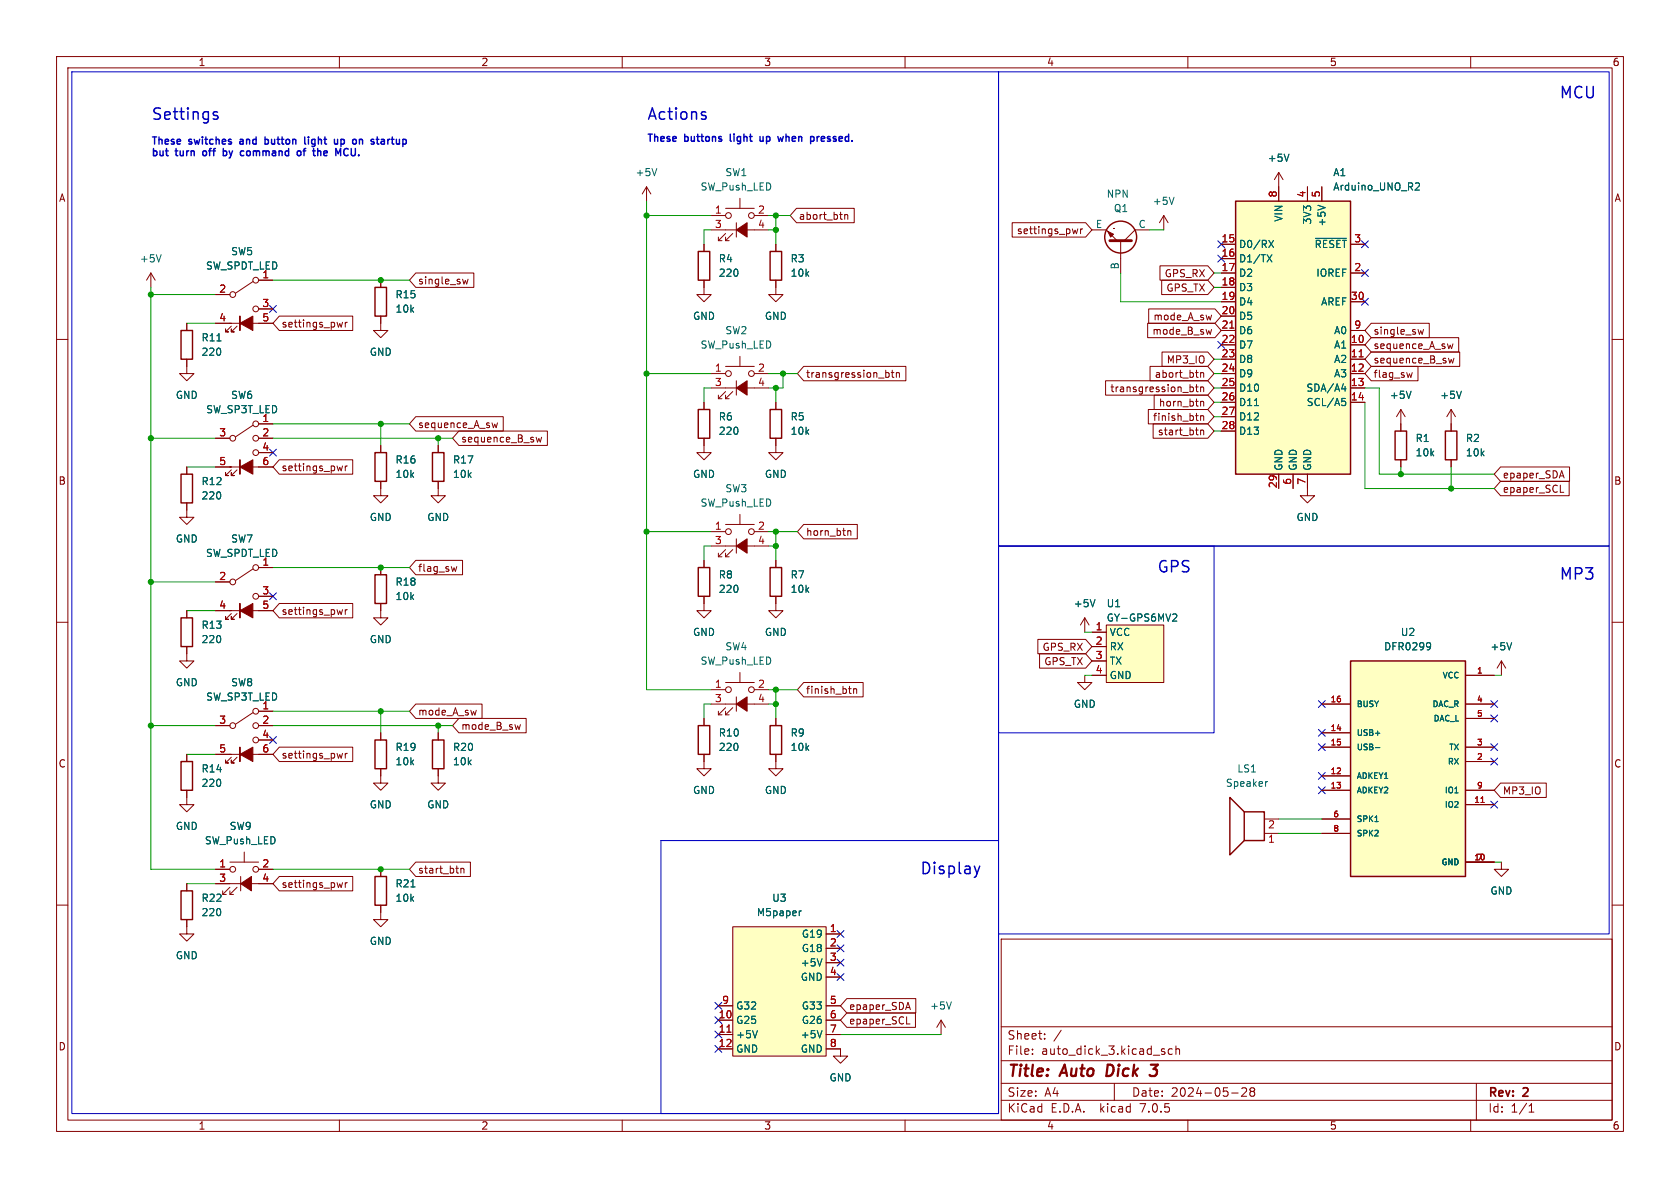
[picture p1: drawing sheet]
<svg xmlns="http://www.w3.org/2000/svg" width="297mm" height="210mm" viewBox="0 0 297 210" stroke-linecap="round" stroke-linejoin="round" font-family="sans-serif">
<g fill="none" stroke="#840000" stroke-width=".18">
<path d="M10 10h277v190h-277zM12 12h273v186h-273zM60 10v2M110 10v2M160 10v2M210 10v2M260 10v2M114.3 33l-.8 1.3M114.3 33v2.6M114.3 33l.8 1.3M125.7 38.1h2.6M128.3 36.8h5"/>
<path d="M130.2 39.4v2.5M130.8 35.1v1.7M133.3 38.1h2.6M140.8 36.8h10.2v2.6h-10.2l-1.1-1.3zM149.3 37.9v.9M149.3 38l.2-.1 .3 .1 .1 .8M178.9 39.4h13l1.1 1.2-1.1 1.3h-13zM205.7 38.1l.8 1.3M205.7 38.1v2.5M205.7 38.1l-.7 1.3M226.1 30.5l-.8 1.3M226.1 30.5v5.1"/>
<path d="M226.1 30.5l.7 1.3M231.1 33v2.6M233.7 33v2.6M10 60h2M26.7 48.3l-.8 1.2M26.7 48.3v2.5M26.7 48.3l.7 1.2M33 57.2v1.2M38.1 52.1h2.5M38.1 57.2h2.5M40.9 57.2h-.3h7.7M40.9 57.7l-1 1v-.5v.5h.5h-.3"/>
<path d="M41.9 57.7l-1 1v-.5v.5h.5h-.3M44.7 49.8l-3 2M45.7 49.5h2.6M45.7 54.6h2.6M49.4 55.9h13v2.5h-13l-1.1-1.2zM60.6 57l-.3 .8-.2-.6M61 57v.8M61.4 57l-.4 .2M67.3 55.9v2.5h1.3l-1.3 1.3-1.3-1.3h1.3M67.3 49.5v1.3M73.5 48.3h10.3v2.5h-10.3l-1.1-1.3zM82.7 49.4l-.2 .8-.2-.6-.3 .6"/>
<path d="M124.5 49.5v2.6h1.2l-1.2 1.2-1.3-1.2h1.3M124.5 43.2v1.3M125.7 40.6h10.2M127 41.9v.6h.6M128.3 41.9v.6h.6M128.3 41.3l-1.3 1.2M129.5 41.3l-1.2 1.2M137.2 49.5v2.6h1.2l-1.2 1.2-1.3-1.2h1.3M137.2 43.2v1.3M190.5 40.5l-.2 .8-.2-.6M191 40.5v.8M191.4 40.5l-.4 .2"/>
<path d="M193 40.6h2.6l1.9 1.9M196.8 40.4h.1M198.1 42.5v5.8M202.9 57.1h11.9l1.1 1.3-1.1 1.3h-11.9zM203.1 54.6h11.7l1.1 1.3-1.1 1.3h-11.7zM203.2 40.6h-2.5l-1.9 1.9M205.1 47h8.4l1.1 1.3-1.1 1.2h-8.4zM205.4 49.5h8.1l1.1 1.3-1.1 1.3h-8.1zM214.2 58.2l-.3 .9M215.9 43.2h2.5M215.9 45.7h2.5M215.9 48.3h2.5"/>
<path d="M215.9 50.8h2.5M215.9 53.3h2.5M215.9 55.9h2.5M215.9 58.4h2.5M238.8 43.2h2.5M238.8 48.3h2.5M238.8 53.3h2.5M238.8 58.4h2.5M242.4 59.7h15.5v2.5h-15.5l-1.1-1.2zM242.4 57.1h10.3v2.6h-10.3l-1.1-1.3zM251.7 58.2l-.3 .9-.2-.6-.3 .6M285 60h2"/>
<path d="M33 63.5v2.5h1.3l-1.3 1.3-1.3-1.3h1.3M38.1 77.5h2.5M44.7 75.2l-3 2M45.7 74.9h2.6M45.7 77.5h2.6M67.3 78.7v1.3M73.5 73.7h15.5v2.5h-15.5l-1.1-1.3zM77.5 78.7v1.3M81.1 76.2h15.7v2.5h-15.7l-1.1-1.2zM87.9 74.8l-.2 .8-.2-.6-.3 .6M94.8 77.3l.2 .8 .3-.6 .2 .6 .3-.8M124.5 77.5v2.5h1.2l-1.2 1.3-1.3-1.3h1.3"/>
<path d="M124.5 71.1v1.3M125.7 68.6h10.2M125.7 66h2.6M127 69.9v.6h.6M128.3 69.9v.6h.6M128.3 69.2l-1.3 1.3M128.3 64.8h5M129.5 69.2l-1.2 1.3M130.2 67.3v2.6M130.8 63v1.8M133.3 66h2.6M137.2 77.5v2.5h1.2l-1.2 1.3-1.3-1.3h1.3"/>
<path d="M137.2 71.1v1.3M142.1 64.8h18v2.5h-18l-1.1-1.3zM157 65.9l.2 .2v.4l-.2 .2M157.6 65.9h.4M157.7 65.4v1.1l.3 .2M158.5 66l.1-.1h.3l.1 .8M158.5 65.9v.8M195.5 67.3h18l1.1 1.3-1.1 1.3h-18zM203 72.4h10.5l1.1 1.3-1.1 1.2h-10.5zM203.3 64.8h10.2l1.1 1.2-1.1 1.3h-10.2zM203.9 74.9h9.6l1.1 1.3-1.1 1.3h-9.6zM204 69.8h9.5l1.1 1.3-1.1 1.3h-9.5z"/>
<path d="M205.4 62.2h8.1l1.1 1.3-1.1 1.3h-8.1zM210.7 68.4l.3 .2v.4l-.3 .3M211.3 68.4h.5M211.5 68v1.1l.3 .2M212.3 66l.1-.1h.3l.1 .8M212.3 68.5l.1-.1 .3 .1 .1 .8M212.3 73.6l.1-.1h.3l.1 .8M212.3 76.1l.1-.1 .3 .1 .1 .8M212.3 65.9v.8M212.3 68.4v.9M212.3 73.5v.8M212.3 76v.9"/>
<path d="M212.3 71h.4l.1 .8M215.9 68.6h2.5M215.9 66h2.5M215.9 61h2.5M215.9 63.5h2.5M215.9 71.1h2.5M215.9 73.7h2.5M215.9 76.2h2.5M238.8 68.6h2.5M238.8 66h2.5M238.8 61h2.5M238.8 63.5h2.5"/>
<path d="M238.8 71.1h2.5M242.4 62.2h15.7v2.6h-15.7l-1.1-1.3zM242.4 64.8h8.3v2.5h-8.3l-1.1-1.3zM247.6 72.4v3.8M247.6 72.4l-.7 1.3M247.6 72.4l.8 1.3M249.7 65.9l-.3 .8-.2-.6M256.1 63.3l.2 .9 .3-.6 .2 .6 .2-.9M256.5 72.4v3.8M256.5 72.4l-.7 1.3M256.5 72.4l.8 1.3M256.9 60.8l-.3 .8-.2-.6-.3 .6"/>
<path d="M33 88.9v2.5h1.3l-1.3 1.3-1.3-1.3h1.3M33 82.6v1.2M38.1 82.6h2.5M40.9 82.6h-.3h7.7M40.9 83.1l-1 1v-.5v.5h.5h-.3M41.9 83.1l-1 1v-.5v.5h.5h-.3M45.7 80h2.6M49.4 81.3h13v2.5h-13l-1.1-1.2zM60.6 82.4l-.3 .8-.2-.6M61 82.4v.8M61.4 82.4l-.4 .2M67.3 85.1v2.5h1.3l-1.3 1.3-1.3-1.3h1.3"/>
<path d="M73.5 99.1h8.3v2.5h-8.3l-1.1-1.3zM77.5 85.1v2.5h1.2l-1.2 1.3-1.3-1.3h1.3M124.5 99.1v1.2M125.7 96.5h10.2M125.7 94h2.6M127 97.8v.6h.6M128.3 97.8v.6h.6M128.3 97.2l-1.3 1.2M128.3 92.7h5M129.5 97.2l-1.2 1.2M130.2 95.3v2.5M130.8 90.9v1.8"/>
<path d="M133.3 94h2.6M137.2 99.1v1.2M142.1 92.7h9.5v2.6h-9.5l-1.1-1.3zM149.9 93.9l.2-.1 .3 .1v.8M226.1 83.8v2.6M228.6 83.8v2.6M231.1 83.8v3.8h1.3l-1.3 1.3-1.2-1.3h1.2M247.6 81.3v1.3M256.5 81.3v1.3M265.3 85.1h12.1v2.5h-12.1l-1.1-1.2zM265.3 82.5h12.2v2.6h-12.2l-1.1-1.3zM275.8 84.1h.6"/>
<path d="M275.8 87h.7M276.1 83.2l.4 1.3M10 110h2M33 114.3v2.5h1.3l-1.3 1.3-1.3-1.3h1.3M33 108v1.2M38.1 102.9h2.5M38.1 108h2.5M40.9 108h-.3h7.7M40.9 108.5l-1 1v-.5v.5h.5h-.3M41.9 108.5l-1 1v-.5v.5h.5h-.3M44.7 100.6l-3 2M45.7 100.3h2.6"/>
<path d="M45.7 105.4h2.6M49.4 106.7h13v2.5h-13l-1.1-1.2zM60.6 107.8l-.3 .8-.2-.6M61 107.8v.8M61.4 107.8l-.4 .2M67.3 106.7v2.5h1.3l-1.3 1.3-1.3-1.3h1.3M67.3 100.3v1.3M80.8 100.2l-.3 .8-.2-.6M124.5 105.4v2.6h1.2l-1.2 1.2-1.3-1.2h1.3M130.8 118.9v1.8M137.2 105.4v2.6h1.2l-1.2 1.2-1.3-1.2h1.3M183.5 113h8.4l1.1 1.3-1.1 1.3h-8.4z"/>
<path d="M183.8 115.6h8.1l1.1 1.2-1.1 1.3h-8.1zM191.8 119.4v1.3h1.2l-1.2 1.2-1.3-1.2h1.3M191.8 109.2l.7 1.3M191.8 109.2v2.6M191.8 109.2l-.8 1.3M193 111.8h2.6M193 114.3h2.6M193 116.8h2.6M193 119.4h2.6M195.6 110.5h10.1v10.2h-10.1zM259.1 119.4h5.1M265.4 116.8l.8 1.3"/>
<path d="M265.4 116.8v2.6M265.4 116.8l-.7 1.3M285 110h2M33 139.7v2.5h1.3l-1.3 1.3-1.3-1.3h1.3M33 133.4v1.2M38.1 128.3h2.5M38.1 133.4h2.5M40.9 133.4h-.3h7.7M40.9 133.9l-1 1v-.5v.5h.5h-.3M41.9 133.9l-1 1v-.5v.5h.5h-.3M44.7 126l-3 2M45.7 125.7h2.6"/>
<path d="M45.7 128.3h2.6M45.7 130.8h2.6M49.4 132.1h13v2.5h-13l-1.1-1.2zM60.6 133.2l-.3 .8-.2-.6M61 133.2v.8M61.4 133.2l-.4 .2M67.3 135.9v2.5h1.3l-1.3 1.3-1.3-1.3h1.3M67.3 129.5v1.3M73.5 124.5h11.7v2.5h-11.7l-1.1-1.3zM77.5 135.9v2.5h1.2l-1.2 1.3-1.3-1.3h1.3M77.5 129.5v1.3M81.1 127h11.9v2.5h-11.9l-1.1-1.2z"/>
<path d="M84.2 125.6l-.2 .8M92 128.1l-.2 .8M124.5 133.4v2.5h1.2l-1.2 1.3-1.3-1.3h1.3M124.5 127v1.3M125.7 124.5h10.2M125.7 121.9h2.6M127 125.7v.7h.6M128.3 125.7v.7h.6M128.3 125.1l-1.3 1.3M128.3 120.7h5M129.5 125.1l-1.2 1.3M130.2 123.2v2.5"/>
<path d="M133.3 121.9h2.6M137.2 133.4v2.5h1.2l-1.2 1.3-1.3-1.3h1.3M137.2 127v1.3M142.1 120.6h10.5v2.6h-10.5l-1.1-1.3zM150 121.7h.5M150.4 122.6h.1M150.9 121.9l.2-.2 .3 .1v.8M150.9 121.7v.9M233.7 124.5h5.1M233.7 137.2h5.1M233.7 139.7h5.1M233.7 129.5h5.1"/>
<path d="M233.7 132.1h5.1M259.1 124.5h5.1M259.1 139.7h5.1M259.1 132.1h5.1M259.1 134.6h5.1M259.1 127h5.1M265.3 138.4h8.1v2.6h-8.1l-1.1-1.3zM10 160h2M33 156.2v1.3M38.1 156.2h10.2M38.1 153.7h2.5M39.4 157.5v.6h.6"/>
<path d="M40.6 157.5v.6h.7M40.6 156.8l-1.2 1.3M40.6 152.4h5.1M41.9 156.8l-1.3 1.3M42.5 154.9v2.6M43.2 150.6v1.8M45.7 153.7h2.6M49.4 154.9h13v2.6h-13l-1.1-1.3zM60.6 156l-.3 .9-.2-.6M61 156v.9M61.4 156l-.4 .3M67.3 153.7v1.2"/>
<path d="M73.5 152.4h9.7v2.5h-9.7l-1.1-1.2zM81.5 153.5v.8M81.5 153.6l.2-.1 .3 .1v.7M223.5 147.3h2.6M223.5 144.8h2.6M233.7 147.3h5.1M233.7 144.8h5.1M259.1 152.4h5.1M259.1 142.2h5.1M265.4 152.4v1.3h1.3l-1.3 1.2-1.2-1.2h1.2M285 160h2M33 162.6v2.5h1.3l-1.3 1.3-1.3-1.3h1.3"/>
<path d="M67.3 160v2.6h1.3l-1.3 1.2-1.3-1.2h1.3M127 177.8h2.5M129.5 163.8h16.5v22.9h-16.5zM146 165.1h2.6M146 167.6h2.6M146 170.2h2.6M146 172.7h2.6M146 177.8h2.6M149.7 176.5h12.2v2.6h-12.2l-1.1-1.3zM149.7 179.1h12.1v2.5h-12.1l-1.1-1.3zM160.2 178.1h.6M160.5 177.2l.4 1.3"/>
<path d="M177 166h108v32h-108zM60 198v2M110 198v2M127 185.4h2.5M127 180.3h2.5M127 182.9h2.5M146 185.4h2.6v1.3h1.3l-1.3 1.3-1.3-1.3h1.3M146 180.3h2.6M146 182.9h2.6M160 198v2M160.3 181h.6M166.4 180.3l-.8 1.3"/>
<path d="M166.4 180.3v2.6M166.4 180.3l.7 1.3M177 194.5h108M177 191.5h108M177 187.5h108M177 181.5h108M182.5 186.3v.1M182.5 185.5v.1M184.7 183.6v.1M184.7 182.8v.1M187.6 182.1l-1.3 2M197 191.5v3"/>
<path d="M205.5 185.9l.4 .1 .1 .2-.3 .2h-.2M205.5 185.4l.4 .1M207.2 185.5l-.4-.1-.3 .3v.4l.2 .2h.5M207.9 185.5l.2-.1 .4 .1v.9M207.9 184.9v1.5M210 198v2M217.7 193.2h1.2M219.5 192.4l.6-.1 .2 .1 .1 .3-.9 1.1h.9M221.2 192.9l-.2-.2 .2-.4 .5 .1 .1 .2-.3 .3M221.2 192.9l-.2 .3v.3l.2 .3 .5-.1 .1-.2-.1-.4-.2-.2M221.2 192.9h.3M260 198v2"/>
<path d="M261 191.5v6.5M270.3 196.6h.9M270.3 195.5l.4-.4v1.5"/>
<circle cx="128.8" cy="38.1" r=".51"/>
<circle cx="132.8" cy="38.1" r=".51"/>
<circle cx="41.1" cy="52.1" r=".51"/>
<circle cx="45.2" cy="54.6" r=".51"/>
<circle cx="45.2" cy="49.5" r=".51"/>
<circle cx="41.1" cy="77.5" r=".51"/>
<circle cx="45.2" cy="77.5" r=".51"/>
<circle cx="45.2" cy="74.9" r=".51"/>
<circle cx="128.8" cy="66" r=".51"/>
<circle cx="132.8" cy="66" r=".51"/>
<circle cx="45.2" cy="80" r=".51"/>
<circle cx="128.8" cy="94" r=".51"/>
<circle cx="132.8" cy="94" r=".51"/>
<circle cx="41.1" cy="102.9" r=".51"/>
<circle cx="45.2" cy="105.4" r=".51"/>
<circle cx="45.2" cy="100.3" r=".51"/>
<circle cx="41.1" cy="128.3" r=".51"/>
<circle cx="45.2" cy="125.7" r=".51"/>
<circle cx="45.2" cy="130.8" r=".51"/>
<circle cx="45.2" cy="128.3" r=".51"/>
<circle cx="128.8" cy="121.9" r=".51"/>
<circle cx="132.8" cy="121.9" r=".51"/>
<circle cx="41.1" cy="153.7" r=".51"/>
<circle cx="45.2" cy="153.7" r=".51"/>
</g>
<path d="M203.2 190l.3 .2h.6M203.5 188.2h1.2" fill="none" stroke="#840000" stroke-width=".4"/>
<g fill="none" stroke="#840000" stroke-width=".25">
<path d="M218.4 35.6h20.4v48.2h-20.4zM32 58.4h2v5.1h-2zM66.3 50.8h2v5.1h-2zM123.4 44.5h2.1v5h-2.1zM136.1 44.5h2.1v5h-2.1zM123.4 72.4h2.1v5.1h-2.1zM136.1 72.4h2.1v5.1h-2.1zM246.6 76.2h2.1v5.1h-2.1zM255.5 76.2h2.1v5.1h-2.1zM32 83.8h2v5.1h-2zM66.3 80h2v5.1h-2zM76.5 80h2v5.1h-2z"/>
<path d="M32 109.2h2v5.1h-2zM66.3 101.6h2v5.1h-2zM123.4 100.3h2.1v5.1h-2.1zM136.1 100.3h2.1v5.1h-2.1zM238.8 116.8h20.3v38.1h-20.3zM32 134.6h2v5.1h-2zM66.3 130.8h2v5.1h-2zM76.5 130.8h2v5.1h-2zM123.4 128.3h2.1v5.1h-2.1zM136.1 128.3h2.1v5.1h-2.1zM32 157.5h2v5.1h-2zM66.3 154.9h2v5.1h-2z"/>
<path d="M220 143.5h3.5v5.1h-3.5zM220 143.5l-2.6-2.5v10.1l2.6-2.5"/>
<circle cx="198.1" cy="41.9" r="2.82"/>
</g>
<g fill="#840000" stroke="#840000" stroke-width=".18">
<path d="M130.2 40.6l1.9-1.2v2.5z"/>
<path d="M195.8 40.9l1 .5-.5 .5z"/>
<path d="M130.2 96.5l1.9-1.2v2.5z"/>
<path d="M42.4 132.1v2.5v-1.2l2.3-1.3v2.5l-2.3-1.2z"/>
<path d="M42.4 81.3v2.5v-1.2l2.3-1.3v2.5l-2.3-1.2z"/>
<path d="M42.4 106.7v2.5v-1.2l2.3-1.3v2.5l-2.3-1.2z"/>
<path d="M42.5 156.2l1.9-1.3v2.6z"/>
<path d="M130.2 124.5l1.9-1.3v2.5z"/>
<path d="M42.4 55.9v2.5v-1.2l2.3-1.3v2.5l-2.3-1.2z"/>
<path d="M130.2 68.6l1.9-1.3v2.6z"/>
</g>
<g fill="none" stroke="#006464" stroke-width=".18">
<path d="M116.1 29.8l-.4 1.3M207.6 34.9l-.5 1.2M227.9 27.2l-.4 1.3M250.4 32.3l.4 .1 .1 .3-.7 .9h.7M28.5 45l-.4 1.3M224 45l.9 1.3M224.3 42.5l.9 1.3M224.9 45l-.9 1.3M225.2 42.5l-.9 1.3M232.5 42.1h5.5M221.8 71.7h.7M237.2 68.7h.8"/>
<path d="M237.2 70.4h.6M237.4 70.9h.3l.2 .3-.1 .4-.4 .1M237.8 68.3v.9M249.5 69.2l-.5 1.2M258.4 69.2l-.5 1.2M193.6 106l-.4 1.3M207.5 108.5l.4 .1 .1 .3-.7 .9h.7M252.7 113.6l.2 .1a1.07 1.07 0 0 1-.2 1.1M252.9 114.2l-.2 .2M267.2 113.6l-.4 1.3M224.1 138.2h-.2M243.2 132.2h.7"/>
<path d="M243.1 145.2h.5M141.7 161l-.4 .3M168.2 177.1l-.4 1.3M133.9 182.2l-.4 1.3"/>
</g>
<path d="M196.2 42.5h3.8" fill="none" stroke="#840000" stroke-width=".51"/>
<g fill="#ffffc2" stroke="#ffffc2" stroke-width=".18">
<path d="M195.6 110.5h10.1v10.2h-10.1z"/>
<path d="M238.8 116.8h20.3v38.1h-20.3z"/>
<path d="M218.4 35.6h20.4v48.2h-20.4z"/>
<path d="M129.5 163.8h16.5v22.9h-16.5z"/>
</g>
<path d="M217.4 58h.7M240.3 63.1h.7M261.8 141.9h.6M128.5 182.5h.7" fill="none" stroke="#a90000" stroke-width=".18"/>
<g fill="none" stroke="#0000c2" stroke-width=".25">
<path d="M38.5 20.5l.1 .2-.1 .3M39.5 26.3v1.2M39.5 27.5h.3M39.8 26.7h-.3M42.7 26.7h.4M43.1 27.5h-.4M46.9 24.2v1.3M46.9 25.4l.3 .1M47.2 24.6l-.3 .1M52.6 26.8l.2-.1 .3 .1 .1 .5-.1 .2h-.3l-.2-.1zM53.9 24.2v1.1l.2 .2M56.2 26.7h.3l.2 .2"/>
<path d="M59.7 25.4l-.2 .1-.3-.1M59.7 24.6v.9M60.8 26.6v.6l.4 .3M63.5 24.6v.9M63.7 24.6l-.2 .2M66.5 24.6h.5M66.9 25.5h.1M134.4 24.1v.7l.1 .2M137.7 25l.3-.6 .2 .6M143.7 24.1l.2 .3v.3l-.2 .3"/>
</g>
<path d="M12.7 12.7h163.8v184.2h-163.8zM176.5 12.7h108v83.8h-108zM176.5 96.5h38.1v33h-38.1zM176.5 96.5h108v68.6h-108zM116.8 148.6h59.7v48.3h-59.7z" fill="none" stroke="#0000c2" stroke-width=".18"/>
<g fill="none" stroke="#009600" stroke-width=".18">
<path d="M114.3 38.1h11.4M114.3 35.6v86.3h11.4M135.9 38.1h3.8M137.2 38.1v5.1M26.7 50.8v102.9h11.4M26.7 52.1h11.4M33 57.2h5.1M48.3 49.5h24.1M125.7 40.6h-1.2v2.6M135.9 40.6h1.3M198.1 48.3v5h17.8M203.2 40.6h2.5"/>
<path d="M214.6 50.8h1.3M214.6 48.3h1.3M26.7 77.5h11.4M48.3 77.5h31.7M48.3 74.9h24.1M67.3 74.9v3.8M77.5 77.5v1.2M114.3 66h11.4M125.7 68.6h-1.2v2.5M135.9 66h5.1M137.2 68.6v2.5M138.4 66v2.6h-2.5"/>
<path d="M214.6 68.6h1.3M214.6 66h1.3M214.6 63.5h1.3M214.6 73.7h1.3M214.6 76.2h1.3M214.6 71.1h1.3M241.3 68.6h2.5v15.2h20.4M241.3 71.1v15.3h22.9M33 82.6h5.1M114.3 94h11.4M125.7 96.5h-1.2v2.6M135.9 96.5h1.3"/>
<path d="M135.9 94h5.1M137.2 94v5.1M247.6 82.6v1.2M256.5 82.6v3.8M26.7 102.9h11.4M33 108h5.1M48.3 100.3h24.1M191.8 119.4h1.2M191.8 111.8h1.2M264.2 119.4h1.2M26.7 128.3h11.4M33 133.4h5.1"/>
<path d="M48.3 128.3h31.7M48.3 125.7h24.1M67.3 125.7v3.8M77.5 128.3v1.2M125.7 124.5h-1.2v2.5M135.9 124.5h1.3M135.9 121.9h5.1M137.2 121.9v5.1M33 156.2h5.1M48.3 153.7h24.1M226.1 144.8h7.6M226.1 147.3h7.6"/>
<path d="M264.2 152.4h1.2M148.6 182.9h17.8"/>
</g>
<g fill="none" stroke="#000084" stroke-width=".18">
<path d="M47.7 54l1.2 1.2M48.9 54l-1.2 1.2M215.3 42.6l1.2 1.2M215.3 45.1l1.2 1.2M216.5 42.6l-1.2 1.2M216.5 45.1l-1.2 1.2M240.7 42.6l1.2 1.2M240.7 47.7l1.2 1.2M240.7 52.7l1.2 1.2M241.9 42.6l-1.2 1.2M241.9 47.7l-1.2 1.2M241.9 52.7l-1.2 1.2"/>
<path d="M47.7 79.4l1.2 1.2M48.9 79.4l-1.2 1.2M215.3 60.4l1.2 1.2M216.5 60.4l-1.2 1.2M47.7 104.8l1.2 1.2M48.9 104.8l-1.2 1.2M47.7 130.2l1.2 1.2M48.9 130.2l-1.2 1.2M233.1 123.9l1.2 1.2M233.1 136.6l1.2 1.2M233.1 128.9l1.2 1.2M233.1 139.1l1.2 1.2"/>
<path d="M233.1 131.5l1.2 1.2M234.3 123.9l-1.2 1.2M234.3 136.6l-1.2 1.2M234.3 128.9l-1.2 1.2M234.3 139.1l-1.2 1.2M234.3 131.5l-1.2 1.2M263.6 134l1.2 1.2M263.6 131.5l1.2 1.2M263.6 123.9l1.2 1.2M263.6 126.4l1.2 1.2M264.8 134l-1.2 1.2M264.8 131.5l-1.2 1.2"/>
<path d="M264.8 123.9l-1.2 1.2M264.8 126.4l-1.2 1.2M263.6 141.6l1.2 1.2M264.8 141.6l-1.2 1.2M126.4 177.2l1.2 1.2M126.4 179.7l1.2 1.2M127.6 177.2l-1.2 1.2M127.6 179.7l-1.2 1.2M148 167l1.2 1.2M148 164.5l1.2 1.2M148 172.1l1.2 1.2M148 169.6l1.2 1.2"/>
<path d="M149.2 167l-1.2 1.2M149.2 164.5l-1.2 1.2M149.2 172.1l-1.2 1.2M149.2 169.6l-1.2 1.2M126.4 182.3l1.2 1.2M126.4 184.8l1.2 1.2M127.6 182.3l-1.2 1.2M127.6 184.8l-1.2 1.2"/>
</g>
<g fill="#009600" stroke="#009600" stroke-width=".18">
<circle cx="137.2" cy="38.1" r=".46"/>
<circle cx="114.3" cy="38.1" r=".46"/>
<circle cx="137.2" cy="40.6" r=".46"/>
<circle cx="114.3" cy="66" r=".46"/>
<circle cx="138.4" cy="66" r=".46"/>
<circle cx="137.2" cy="68.6" r=".46"/>
<circle cx="26.7" cy="128.3" r=".46"/>
<circle cx="26.7" cy="102.9" r=".46"/>
<circle cx="67.3" cy="100.3" r=".46"/>
<circle cx="67.3" cy="153.7" r=".46"/>
<circle cx="26.7" cy="77.5" r=".46"/>
<circle cx="67.3" cy="49.5" r=".46"/>
<circle cx="26.7" cy="52.1" r=".46"/>
<circle cx="67.3" cy="74.9" r=".46"/>
<circle cx="77.5" cy="77.5" r=".46"/>
<circle cx="67.3" cy="125.7" r=".46"/>
<circle cx="77.5" cy="128.3" r=".46"/>
<circle cx="114.3" cy="94" r=".46"/>
<circle cx="137.2" cy="94" r=".46"/>
<circle cx="137.2" cy="124.5" r=".46"/>
<circle cx="137.2" cy="121.9" r=".46"/>
<circle cx="137.2" cy="96.5" r=".46"/>
<circle cx="256.5" cy="86.4" r=".46"/>
<circle cx="247.6" cy="83.8" r=".46"/>
</g>
<g font-size="2.8" fill="#0000c2">
<text x="275.6" y="17.5">MCU</text>
<text x="26.7" y="21.3">Settings</text>
<text x="114.3" y="21.3">Actions</text>
<text x="204.5" y="101.4">GPS</text>
<text x="275.6" y="102.6">MP3</text>
<text x="162.6" y="154.7">Display</text>
</g>
<g font-size="2.8" fill="#840000">
<text x="178" y="190.8">Title:</text>
<text x="187.5" y="190.8">Auto</text>
<text x="196.1" y="190.8">Dick</text>
<text x="204.5" y="190.8">3</text>
</g>
<g font-size="2.1" fill="#840000">
<text x="178" y="183.9">Sheet:</text>
<text x="178" y="186.6">File:</text>
<text x="184" y="186.6">auto_dick_3.kicad_sch</text>
<text x="178" y="196.8">KiCad</text>
<text x="178" y="194">Size:</text>
<text x="184.6" y="194">A4</text>
<text x="185.7" y="196.8">E.D.A.</text>
<text x="194.4" y="196.8">kicad</text>
<text x="200" y="194">Date:</text>
<text x="201.5" y="196.8">7.0.5</text>
<text x="206.9" y="194">2024-05-28</text>
<text x="263" y="194.2">Rev:</text>
<text x="263" y="196.8">Id:</text>
<text x="267" y="196.8">1/1</text>
<text x="269.2" y="194.2">2</text>
</g>
<g font-size="1.8" fill="#840000">
<text x="35" y="11.8">1</text>
<text x="85" y="11.8">2</text>
<text x="135" y="11.8">3</text>
<text x="185" y="11.8">4</text>
<text x="235" y="11.8">5</text>
<text x="285" y="11.8">6</text>
<text x="10.4" y="35.8">A</text>
<text x="285.4" y="35.8">A</text>
<text x="141.1" y="39">abort_btn</text>
<text x="179.8" y="41.6">settings_pwr</text>
<text x="73.8" y="50.4">single_sw</text>
<text x="205.9" y="49.2">GPS_RX</text>
<text x="206.2" y="51.7">GPS_TX</text>
<text x="49.7" y="58.1">settings_pwr</text>
<text x="203.7" y="59.3">mode_B_sw</text>
<text x="203.9" y="56.8">mode_A_sw</text>
<text x="242.7" y="59.3">single_sw</text>
<text x="206.2" y="64.4">MP3_IO</text>
<text x="242.7" y="64.4">sequence_B_sw</text>
<text x="242.7" y="61.9">sequence_A_sw</text>
<text x="142.4" y="67">transgression_btn</text>
<text x="196.3" y="69.5">transgression_btn</text>
<text x="204.1" y="67">abort_btn</text>
<text x="242.7" y="67">flag_sw</text>
<text x="73.8" y="75.8">sequence_A_sw</text>
<text x="203.8" y="74.6">finish_btn</text>
<text x="204.7" y="77.1">start_btn</text>
<text x="204.8" y="72">horn_btn</text>
<text x="49.7" y="83.5">settings_pwr</text>
<text x="81.4" y="78.4">sequence_B_sw</text>
<text x="10.3" y="85.8">B</text>
<text x="265.6" y="87.3">epaper_SCL</text>
<text x="265.6" y="84.7">epaper_SDA</text>
<text x="285.3" y="85.8">B</text>
<text x="142.4" y="94.9">horn_btn</text>
<text x="73.8" y="101.2">flag_sw</text>
<text x="49.7" y="108.9">settings_pwr</text>
<text x="184.3" y="115.2">GPS_RX</text>
<text x="184.6" y="117.8">GPS_TX</text>
<text x="142.4" y="122.8">finish_btn</text>
<text x="73.8" y="126.6">mode_A_sw</text>
<text x="81.4" y="129.2">mode_B_sw</text>
<text x="10.3" y="135.8">C</text>
<text x="49.7" y="134.3">settings_pwr</text>
<text x="285.3" y="135.8">C</text>
<text x="265.6" y="140.6">MP3_IO</text>
<text x="73.8" y="154.6">start_btn</text>
<text x="49.7" y="157.1">settings_pwr</text>
<text x="150" y="178.7">epaper_SDA</text>
<text x="10.3" y="185.8">D</text>
<text x="150" y="181.3">epaper_SCL</text>
<text x="285.3" y="185.8">D</text>
<text x="35" y="199.8">1</text>
<text x="85" y="199.8">2</text>
<text x="135" y="199.8">3</text>
<text x="185" y="199.8">4</text>
<text x="235" y="199.8">5</text>
<text x="285" y="199.8">6</text>
</g>
<g font-size="1.8" fill="#0000c2">
<text x="26.7" y="25.6">These</text>
<text x="26.7" y="27.7">but</text>
<text x="31" y="27.7">turn</text>
<text x="33.3" y="25.6">switches</text>
<text x="36.2" y="27.7">off</text>
<text x="40.1" y="27.7">by</text>
<text x="42.7" y="25.6">and</text>
<text x="43.6" y="27.7">command</text>
<text x="47.5" y="25.6">button</text>
<text x="54" y="27.7">of</text>
<text x="54.9" y="25.6">light</text>
<text x="57.3" y="27.7">the</text>
<text x="60.6" y="25.6">up</text>
<text x="61.6" y="27.7">MCU.</text>
<text x="64.2" y="25.6">on</text>
<text x="67.9" y="25.6">startup</text>
<text x="114.3" y="25.2">These</text>
<text x="121" y="25.2">buttons</text>
<text x="129.4" y="25.2">light</text>
<text x="135" y="25.2">up</text>
<text x="138.7" y="25.2">when</text>
<text x="144.7" y="25.2">pressed.</text>
</g>
<g font-size="1.8" fill="#006464">
<text x="224.1" y="28.8">+5V</text>
<text x="112.3" y="31.3">+5V</text>
<text x="123.8" y="33.8">SW_Push_LED</text>
<text x="128.2" y="31.3">SW1</text>
<text x="195.6" y="35.1">NPN</text>
<text x="235.6" y="31.3">A1</text>
<text x="235.6" y="33.8">Arduino_UNO_R2</text>
<text x="193.7" y="40.4">E</text>
<text x="196.9" y="37.7">Q1</text>
<text x="201.2" y="40.4">C</text>
<text x="203.7" y="36.4">+5V</text>
<text x="226.9" y="39.2" transform="rotate(-90 226.9 39.2)">VIN</text>
<text x="232" y="39.7" transform="rotate(-90 232 39.7)">3V3</text>
<text x="234.5" y="40.1" transform="rotate(-90 234.5 40.1)">+5V</text>
<text x="24.7" y="46.5">+5V</text>
<text x="36.4" y="47.8">SW_SPDT_LED</text>
<text x="40.8" y="45.3">SW5</text>
<text x="127" y="46.5">R4</text>
<text x="139.7" y="46.5">R3</text>
<text x="197.9" y="47.7" transform="rotate(-90 197.9 47.7)">B</text>
<text x="218.9" y="44">D0/RX</text>
<text x="218.9" y="46.5">D1/TX</text>
<text x="232.4" y="44">~{RESET}</text>
<text x="69.9" y="52.9">R15</text>
<text x="127" y="49.1">220</text>
<text x="139.7" y="49.1">10k</text>
<text x="218.9" y="49.1">D2</text>
<text x="218.9" y="51.6">D3</text>
<text x="232.7" y="49.1">IOREF</text>
<text x="69.9" y="55.4">10k</text>
<text x="122.5" y="56.7">GND</text>
<text x="128.2" y="59.2">SW2</text>
<text x="135.2" y="56.7">GND</text>
<text x="218.9" y="54.2">D4</text>
<text x="218.9" y="56.7">D5</text>
<text x="218.9" y="59.2">D6</text>
<text x="233.5" y="54.2">AREF</text>
<text x="235.8" y="59.2">A0</text>
<text x="35.6" y="60.5">R11</text>
<text x="35.6" y="63.1">220</text>
<text x="65.3" y="63.1">GND</text>
<text x="123.8" y="61.8">SW_Push_LED</text>
<text x="218.9" y="61.8">D7</text>
<text x="218.9" y="64.3">D8</text>
<text x="235.8" y="61.8">A1</text>
<text x="235.8" y="64.3">A2</text>
<text x="31" y="70.7">GND</text>
<text x="40.8" y="70.7">SW6</text>
<text x="218.9" y="66.9">D9</text>
<text x="218.9" y="69.4">D10</text>
<text x="218.9" y="71.9">D11</text>
<text x="230.9" y="69.4">SDA/A4</text>
<text x="231" y="71.9">SCL/A5</text>
<text x="235.8" y="66.9">A3</text>
<text x="245.7" y="70.7">+5V</text>
<text x="254.5" y="70.7">+5V</text>
<text x="36.4" y="73.2">SW_SP3T_LED</text>
<text x="127" y="74.5">R6</text>
<text x="127" y="77">220</text>
<text x="139.7" y="74.5">R5</text>
<text x="139.7" y="77">10k</text>
<text x="218.9" y="74.5">D12</text>
<text x="218.9" y="77">D13</text>
<text x="69.9" y="82.1">R16</text>
<text x="80" y="82.1">R17</text>
<text x="226.9" y="83.3" transform="rotate(-90 226.9 83.3)">GND</text>
<text x="229.4" y="83.3" transform="rotate(-90 229.4 83.3)">GND</text>
<text x="232" y="83.3" transform="rotate(-90 232 83.3)">GND</text>
<text x="250.2" y="78.3">R1</text>
<text x="250.2" y="80.8">10k</text>
<text x="259.1" y="78.3">R2</text>
<text x="259.1" y="80.8">10k</text>
<text x="35.6" y="85.9">R12</text>
<text x="35.6" y="88.5">220</text>
<text x="69.9" y="84.6">10k</text>
<text x="80" y="84.6">10k</text>
<text x="122.5" y="84.6">GND</text>
<text x="123.8" y="89.7">SW_Push_LED</text>
<text x="128.2" y="87.2">SW3</text>
<text x="135.2" y="84.6">GND</text>
<text x="65.3" y="92.3">GND</text>
<text x="75.5" y="92.3">GND</text>
<text x="229.1" y="92.3">GND</text>
<text x="31" y="96.1">GND</text>
<text x="36.4" y="98.6">SW_SPDT_LED</text>
<text x="40.8" y="96.1">SW7</text>
<text x="69.9" y="103.7">R18</text>
<text x="69.9" y="106.2">10k</text>
<text x="127" y="102.4">R8</text>
<text x="127" y="105">220</text>
<text x="139.7" y="102.4">R7</text>
<text x="139.7" y="105">10k</text>
<text x="189.8" y="107.5">+5V</text>
<text x="195.6" y="107.5">U1</text>
<text x="35.6" y="111.3">R13</text>
<text x="35.6" y="113.9">220</text>
<text x="65.3" y="113.9">GND</text>
<text x="122.5" y="112.6">GND</text>
<text x="135.2" y="112.6">GND</text>
<text x="195.6" y="110">GY-GPS6MV2</text>
<text x="196.1" y="112.6">VCC</text>
<text x="247.6" y="112.6">U2</text>
<text x="123.8" y="117.7">SW_Push_LED</text>
<text x="128.2" y="115.1">SW4</text>
<text x="196.1" y="115.1">RX</text>
<text x="196.1" y="117.7">TX</text>
<text x="244.6" y="115.1">DFR0299</text>
<text x="263.4" y="115.1">+5V</text>
<text x="31" y="121.5">GND</text>
<text x="36.4" y="124">SW_SP3T_LED</text>
<text x="40.8" y="121.5">SW8</text>
<text x="189.8" y="125.3">GND</text>
<text x="196.1" y="120.2">GND</text>
<text x="127" y="130.4">R10</text>
<text x="139.7" y="130.4">R9</text>
<text x="35.6" y="136.7">R14</text>
<text x="69.9" y="132.9">R19</text>
<text x="69.9" y="135.4">10k</text>
<text x="80" y="132.9">R20</text>
<text x="80" y="135.4">10k</text>
<text x="127" y="132.9">220</text>
<text x="139.7" y="132.9">10k</text>
<text x="218.7" y="136.7">LS1</text>
<text x="35.6" y="139.3">220</text>
<text x="65.3" y="143.1">GND</text>
<text x="75.5" y="143.1">GND</text>
<text x="122.5" y="140.5">GND</text>
<text x="135.2" y="140.5">GND</text>
<text x="216.7" y="139.3">Speaker</text>
<text x="31" y="146.9">GND</text>
<text x="36.2" y="149.4">SW_Push_LED</text>
<text x="40.5" y="146.9">SW9</text>
<text x="35.6" y="159.6">R22</text>
<text x="69.9" y="157">R21</text>
<text x="69.9" y="159.6">10k</text>
<text x="136.5" y="159.6">U3</text>
<text x="263.4" y="158.3">GND</text>
<text x="35.6" y="162.1">220</text>
<text x="65.3" y="167.2">GND</text>
<text x="133.7" y="162.1">M5paper</text>
<text x="141.7" y="165.9">G19</text>
<text x="31" y="169.7">GND</text>
<text x="141.5" y="171">+5V</text>
<text x="141.5" y="173.5">GND</text>
<text x="141.7" y="168.5">G18</text>
<text x="130" y="178.6">G32</text>
<text x="141.7" y="178.6">G33</text>
<text x="164.4" y="178.6">+5V</text>
<text x="130" y="181.2">G25</text>
<text x="130" y="183.7">+5V</text>
<text x="141.5" y="183.7">+5V</text>
<text x="141.7" y="181.2">G26</text>
<text x="130" y="186.2">GND</text>
<text x="141.5" y="186.2">GND</text>
<text x="146.6" y="191.3">GND</text>
</g>
<g font-size="1.8" fill="#a90000">
<text x="225.8" y="35" transform="rotate(-90 225.8 35)">8</text>
<text x="230.9" y="35" transform="rotate(-90 230.9 35)">4</text>
<text x="233.4" y="35" transform="rotate(-90 233.4 35)">5</text>
<text x="126.3" y="37.8">1</text>
<text x="126.3" y="40.4">3</text>
<text x="134" y="37.8">2</text>
<text x="134" y="40.4">4</text>
<text x="215.9" y="42.9">15</text>
<text x="215.9" y="45.5">16</text>
<text x="239.4" y="42.9">3</text>
<text x="38.7" y="51.8">2</text>
<text x="46.3" y="49.3">1</text>
<text x="215.9" y="48">17</text>
<text x="215.9" y="50.5">18</text>
<text x="215.9" y="53.1">19</text>
<text x="238.8" y="53.1">30</text>
<text x="239.4" y="48">2</text>
<text x="38.7" y="56.9">4</text>
<text x="46.3" y="54.4">3</text>
<text x="46.3" y="56.9">5</text>
<text x="215.9" y="55.6">20</text>
<text x="215.9" y="58.2">21</text>
<text x="239.4" y="58.2">9</text>
<text x="126.3" y="65.8">1</text>
<text x="134" y="65.8">2</text>
<text x="215.9" y="60.7">22</text>
<text x="215.9" y="63.2">23</text>
<text x="215.9" y="65.8">24</text>
<text x="238.8" y="60.7">10</text>
<text x="238.8" y="63.2">11</text>
<text x="238.8" y="65.8">12</text>
<text x="126.3" y="68.3">3</text>
<text x="134" y="68.3">4</text>
<text x="215.9" y="68.3">25</text>
<text x="215.9" y="70.9">26</text>
<text x="238.8" y="68.3">13</text>
<text x="238.8" y="70.9">14</text>
<text x="38.7" y="77.2">3</text>
<text x="46.3" y="74.7">1</text>
<text x="46.3" y="77.2">2</text>
<text x="215.9" y="73.4">27</text>
<text x="215.9" y="75.9">28</text>
<text x="38.7" y="82.3">5</text>
<text x="46.3" y="82.3">6</text>
<text x="46.3" y="79.8">4</text>
<text x="225.8" y="86.4" transform="rotate(-90 225.8 86.4)">29</text>
<text x="228.3" y="85.8" transform="rotate(-90 228.3 85.8)">6</text>
<text x="230.9" y="85.8" transform="rotate(-90 230.9 85.8)">7</text>
<text x="126.3" y="93.7">1</text>
<text x="134" y="93.7">2</text>
<text x="46.3" y="100.1">1</text>
<text x="126.3" y="96.3">3</text>
<text x="134" y="96.3">4</text>
<text x="38.7" y="102.6">2</text>
<text x="38.7" y="107.7">4</text>
<text x="46.3" y="105.2">3</text>
<text x="46.3" y="107.7">5</text>
<text x="193.6" y="111.5">1</text>
<text x="193.6" y="114">2</text>
<text x="193.6" y="116.6">3</text>
<text x="193.6" y="119.1">4</text>
<text x="46.3" y="125.5">1</text>
<text x="126.3" y="121.7">1</text>
<text x="126.3" y="124.2">3</text>
<text x="134" y="121.7">2</text>
<text x="134" y="124.2">4</text>
<text x="38.7" y="128">3</text>
<text x="46.3" y="128">2</text>
<text x="46.3" y="130.6">4</text>
<text x="38.7" y="133.1">5</text>
<text x="46.3" y="133.1">6</text>
<text x="224.1" y="149.2">1</text>
<text x="224.1" y="146.7">2</text>
<text x="38.7" y="153.4">1</text>
<text x="38.7" y="156">3</text>
<text x="46.3" y="153.4">2</text>
<text x="46.3" y="156">4</text>
<text x="146.7" y="164.8">1</text>
<text x="146.7" y="167.4">2</text>
<text x="146.7" y="169.9">3</text>
<text x="146.7" y="172.5">4</text>
<text x="127.6" y="177.5">9</text>
<text x="146.7" y="177.5">5</text>
<text x="127" y="180.1">10</text>
<text x="127" y="182.6">11</text>
<text x="127" y="185.2">12</text>
<text x="146.7" y="180.1">6</text>
<text x="146.7" y="182.6">7</text>
<text x="146.7" y="185.2">8</text>
</g>
<g font-size="1.4" fill="#a90000">
<text x="261" y="119.1">1</text>
<text x="235.2" y="124.2">16</text>
<text x="261" y="124.2">4</text>
<text x="235.2" y="129.3">14</text>
<text x="235.2" y="131.8">15</text>
<text x="261" y="131.8">3</text>
<text x="261" y="126.7">5</text>
<text x="235.2" y="136.9">12</text>
<text x="261" y="134.4">2</text>
<text x="235.2" y="139.4">13</text>
<text x="260.6" y="142">11</text>
<text x="261" y="139.4">9</text>
<text x="235.6" y="144.5">6</text>
<text x="235.6" y="147.1">8</text>
<text x="260.6" y="152.1">10</text>
<text x="261" y="152.1">7</text>
</g>
<g font-size="1.4" fill="#006464">
<text x="239.8" y="125.2">BUSY</text>
<text x="253.2" y="125.2">DAC_R</text>
<text x="255" y="120.1">VCC</text>
<text x="239.8" y="130.2">USB+</text>
<text x="253.4" y="127.7">DAC_L</text>
<text x="239.8" y="137.9">ADKEY1</text>
<text x="239.8" y="132.8">USB-</text>
<text x="255.9" y="135.3">RX</text>
<text x="256.1" y="132.8">TX</text>
<text x="239.8" y="140.4">ADKEY2</text>
<text x="255.4" y="142.9">IO2</text>
<text x="255.4" y="140.4">IO1</text>
<text x="239.8" y="145.5">SPK1</text>
<text x="239.8" y="148">SPK2</text>
<text x="254.8" y="153.1">GND</text>
</g>
</svg>
